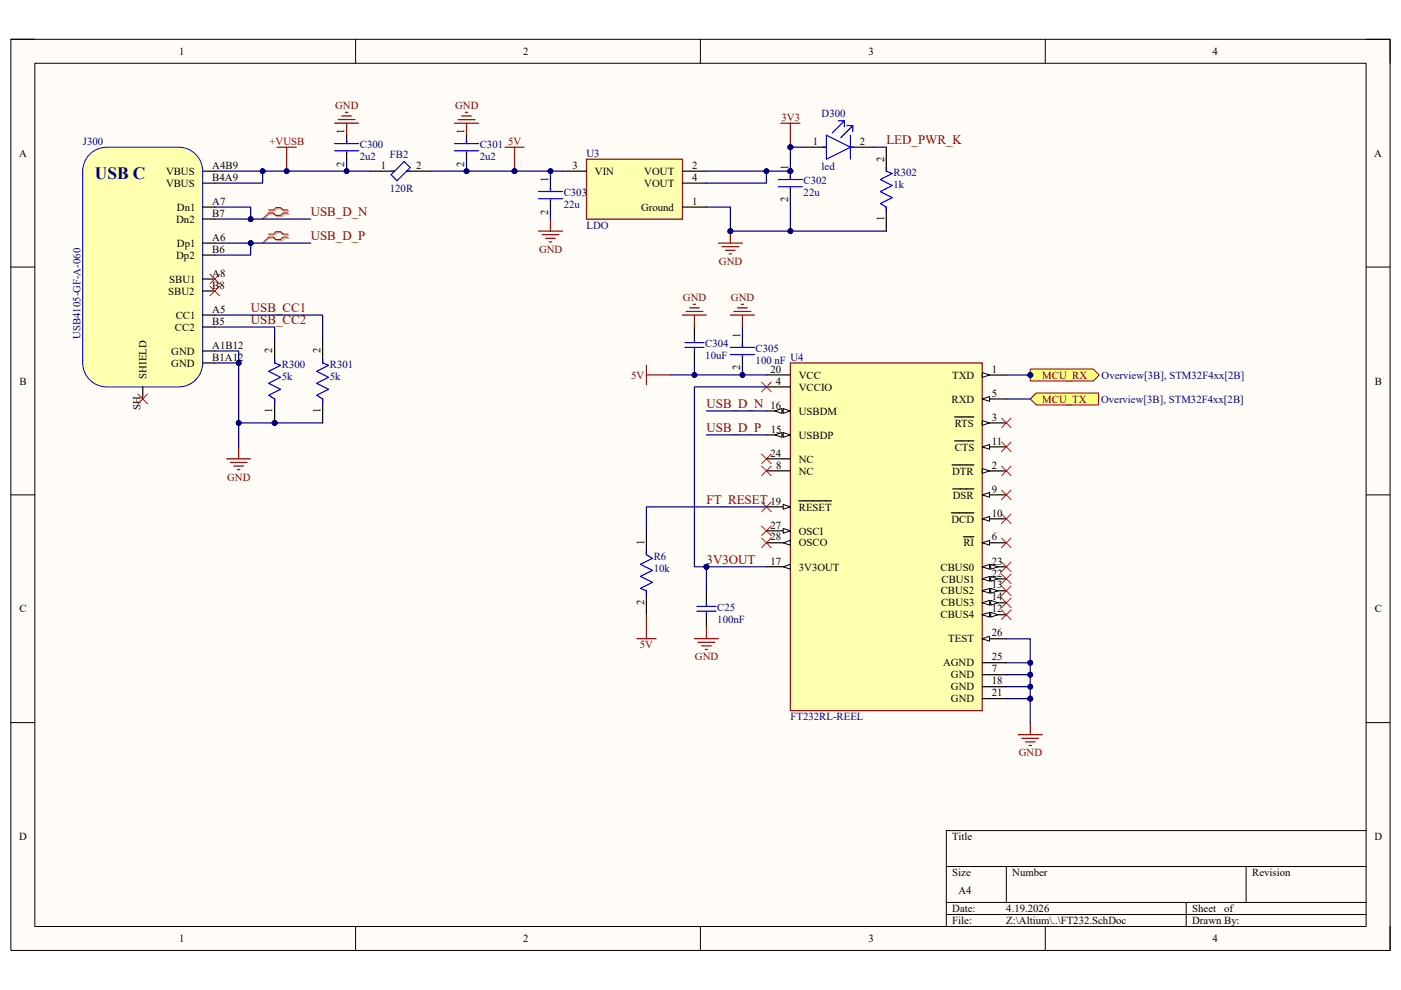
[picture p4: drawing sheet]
<svg xmlns="http://www.w3.org/2000/svg" width="297mm" height="210mm" viewBox="0 0 297 210" stroke-linecap="round" stroke-linejoin="round" font-family="sans-serif">
<path d="M2.3 8.3h292.4v193.3h-292.4z" fill="#fffcf8"/>
<path d="M2.3 8.3h292.4v193.3h-292.4z" fill="none" stroke="#000" stroke-width=".21"/>
<path d="M7.4 13.4h282.2v183.1h-282.2z" fill="#fffcf8"/>
<g fill="none" stroke="#000" stroke-width=".21">
<path d="M2.3 8.3h5.1M7.4 13.4h282.2v183.1h-282.2zM75.4 8.3v5.1M148.5 8.3v5.1M221.6 8.3v5.1M289.6 8.3h5.1v5.1M2.3 56.6h5.1M289.6 56.6h5.1M2.3 105h5.1M289.6 105h5.1M2.3 153.3h5.1M289.6 153.3h5.1"/>
<path d="M289.6 176.2h-89v20.3M75.4 196.5v5.1M148.5 196.5v5.1M200.6 183.8h89M200.6 191.4h89M200.6 194h89M213.4 183.8v7.6M221.6 196.5v5.1M251.5 191.4v5.1M264.2 183.8v7.6M294.7 196.5v5.1"/>
</g>
<path d="M167.6 77h40.7v73.7h-40.7z" fill="#ffffb0"/>
<path d="M167.6 77h40.7v73.7h-40.7z" fill="none" stroke="#800000" stroke-width=".25"/>
<path d="M162.5 120.2h5.1" fill="none" stroke="#000" stroke-width=".25"/>
<path d="M166 120.2l1.6-.5v1z" fill="#f8fcff"/>
<path d="M166 120.2l1.6-.5v1z" fill="none" stroke="#000" stroke-width=".21"/>
<path d="M162.5 79.5h5.1M162.5 82.1h5.1M208.3 120.2h5.1" fill="none" stroke="#000" stroke-width=".25"/>
<path d="M208.3 120.2l1.5-.5v1z" fill="#f8fcff"/>
<path d="M208.3 120.2l1.5-.5v1z" fill="none" stroke="#000" stroke-width=".21"/>
<path d="M210.1 119.7l1.5 .5-1.5 .5z" fill="#f8fcff"/>
<path d="M210.1 119.7l1.5 .5-1.5 .5z" fill="none" stroke="#000" stroke-width=".21"/>
<path d="M208.3 122.8h5.1" fill="none" stroke="#000" stroke-width=".25"/>
<path d="M208.3 122.8l1.5-.5v1z" fill="#f8fcff"/>
<path d="M208.3 122.8l1.5-.5v1z" fill="none" stroke="#000" stroke-width=".21"/>
<path d="M210.1 122.3l1.5 .5-1.5 .5z" fill="#f8fcff"/>
<path d="M210.1 122.3l1.5 .5-1.5 .5z" fill="none" stroke="#000" stroke-width=".21"/>
<path d="M208.3 125.3h5.1" fill="none" stroke="#000" stroke-width=".25"/>
<path d="M208.3 125.3l1.5-.5v1z" fill="#f8fcff"/>
<path d="M208.3 125.3l1.5-.5v1z" fill="none" stroke="#000" stroke-width=".21"/>
<path d="M210.1 124.8l1.5 .5-1.5 .5z" fill="#f8fcff"/>
<path d="M210.1 124.8l1.5 .5-1.5 .5z" fill="none" stroke="#000" stroke-width=".21"/>
<path d="M208.3 127.8h5.1" fill="none" stroke="#000" stroke-width=".25"/>
<path d="M208.3 127.8l1.5-.5v1.1z" fill="#f8fcff"/>
<path d="M208.3 127.8l1.5-.5v1.1z" fill="none" stroke="#000" stroke-width=".21"/>
<path d="M210.1 127.3l1.5 .5-1.5 .6z" fill="#f8fcff"/>
<path d="M210.1 127.3l1.5 .5-1.5 .6z" fill="none" stroke="#000" stroke-width=".21"/>
<path d="M208.3 130.4h5.1" fill="none" stroke="#000" stroke-width=".25"/>
<path d="M208.3 130.4l1.5-.5v1z" fill="#f8fcff"/>
<path d="M208.3 130.4l1.5-.5v1z" fill="none" stroke="#000" stroke-width=".21"/>
<path d="M210.1 129.9l1.5 .5-1.5 .5z" fill="#f8fcff"/>
<path d="M210.1 129.9l1.5 .5-1.5 .5z" fill="none" stroke="#000" stroke-width=".21"/>
<path d="M208.3 94.8h5.1" fill="none" stroke="#000" stroke-width=".25"/>
<path d="M208.3 94.8l1.5-.5v1z" fill="#f8fcff"/>
<path d="M208.3 94.8l1.5-.5v1z" fill="none" stroke="#000" stroke-width=".21"/>
<path d="M202.4 93.5h4.1M208.3 110h5.1" fill="none" stroke="#000" stroke-width=".25"/>
<path d="M208.3 110l1.5-.5v1.1z" fill="#f8fcff"/>
<path d="M208.3 110l1.5-.5v1.1z" fill="none" stroke="#000" stroke-width=".21"/>
<path d="M201.7 108.8h4.8M208.3 105h5.1" fill="none" stroke="#000" stroke-width=".25"/>
<path d="M208.3 105l1.5-.5v1z" fill="#f8fcff"/>
<path d="M208.3 105l1.5-.5v1z" fill="none" stroke="#000" stroke-width=".21"/>
<path d="M208.3 99.9h5.1M202 103.7h4.5" fill="none" stroke="#000" stroke-width=".25"/>
<path d="M208.3 99.4l1.5 .5-1.5 .5z" fill="#f8fcff"/>
<path d="M208.3 99.4l1.5 .5-1.5 .5z" fill="none" stroke="#000" stroke-width=".21"/>
<path d="M201.9 98.6h4.6M162.5 107.5h5.1" fill="none" stroke="#000" stroke-width=".25"/>
<path d="M166 107l1.6 .5-1.6 .5z" fill="#f8fcff"/>
<path d="M166 107l1.6 .5-1.6 .5z" fill="none" stroke="#000" stroke-width=".21"/>
<path d="M169.4 106.2h6.9M208.3 115.1h5.1" fill="none" stroke="#000" stroke-width=".25"/>
<path d="M208.3 115.1l1.5-.5v1z" fill="#f8fcff"/>
<path d="M208.3 115.1l1.5-.5v1z" fill="none" stroke="#000" stroke-width=".21"/>
<path d="M208.3 89.7h5.1M204.3 113.9h2.2" fill="none" stroke="#000" stroke-width=".25"/>
<path d="M208.3 89.2l1.5 .5-1.5 .5z" fill="#f8fcff"/>
<path d="M208.3 89.2l1.5 .5-1.5 .5z" fill="none" stroke="#000" stroke-width=".21"/>
<path d="M202.4 88.4h4.1M162.5 112.6h5.1" fill="none" stroke="#000" stroke-width=".25"/>
<path d="M166 112.1l1.6 .5-1.6 .5z" fill="#f8fcff"/>
<path d="M166 112.1l1.6 .5-1.6 .5z" fill="none" stroke="#000" stroke-width=".21"/>
<path d="M162.5 115.1h5.1" fill="none" stroke="#000" stroke-width=".25"/>
<path d="M166 115.1l1.6-.5v1z" fill="#f8fcff"/>
<path d="M166 115.1l1.6-.5v1z" fill="none" stroke="#000" stroke-width=".21"/>
<path d="M208.3 84.6h5.1" fill="none" stroke="#000" stroke-width=".25"/>
<path d="M208.3 84.6l1.5-.5v1z" fill="#f8fcff"/>
<path d="M208.3 84.6l1.5-.5v1z" fill="none" stroke="#000" stroke-width=".21"/>
<path d="M208.3 135.5h5.1" fill="none" stroke="#000" stroke-width=".25"/>
<path d="M208.3 135.5l1.5-.5v1z" fill="#f8fcff"/>
<path d="M208.3 135.5l1.5-.5v1z" fill="none" stroke="#000" stroke-width=".21"/>
<path d="M208.3 79.5h5.1" fill="none" stroke="#000" stroke-width=".25"/>
<path d="M208.3 79l1.5 .5-1.5 .6z" fill="#f8fcff"/>
<path d="M208.3 79l1.5 .5-1.5 .6z" fill="none" stroke="#000" stroke-width=".21"/>
<path d="M162.5 87.2h5.1" fill="none" stroke="#000" stroke-width=".25"/>
<path d="M166 86.7l1.6 .5-1.6 .5z" fill="#f8fcff"/>
<path d="M166 86.7l1.6 .5-1.6 .5z" fill="none" stroke="#000" stroke-width=".21"/>
<path d="M164.3 87.2l1.5-.5v1z" fill="#f8fcff"/>
<path d="M164.3 87.2l1.5-.5v1z" fill="none" stroke="#000" stroke-width=".21"/>
<path d="M162.5 92.2h5.1" fill="none" stroke="#000" stroke-width=".25"/>
<path d="M166 91.7l1.6 .5-1.6 .6z" fill="#f8fcff"/>
<path d="M166 91.7l1.6 .5-1.6 .6z" fill="none" stroke="#000" stroke-width=".21"/>
<path d="M164.3 92.2l1.5-.5v1.1z" fill="#f8fcff"/>
<path d="M164.3 92.2l1.5-.5v1.1z" fill="none" stroke="#000" stroke-width=".21"/>
<path d="M78.6 36.3h5.1M86.2 36.3h5.1M162.5 99.9h5.1M162.5 97.3h5.1M137.1 112.6v5.1M137.1 125.3v5.1M149.8 125.3v2.5M149.8 130.4v2.5M208.3 140.6h5.1M208.3 143.1h5.1M208.3 145.6h5.1M208.3 148.2h5.1" fill="none" stroke="#000" stroke-width=".25"/>
<path d="M135 135.5h4.1M137.1 130.4v5.1M147.2 135.5h5.1M148 136.2h3.6M148.8 137h2M149.5 137.8h.5M149.8 132.9v2.6M215.9 155.8h5.1M216.7 156.6h3.5M217.4 157.4h2.1M218.2 158.1h.5M218.4 153.3v2.5" fill="none" stroke="#800000" stroke-width=".25"/>
<path d="M82.9 36.3h.8M82.9 37.1l2.8-2.8 1.3 1.2-2.8 2.8zM86.2 36.3h.8M137.1 116.9v.8l1.2 .7-2.5 1.3 2.5 1.3-2.5 1.3 2.5 1.2-2.5 1.3 1.3 .5v.8M147.7 129.6h4.1M147.7 128.6h4.1M149.8 127.8v.8M149.8 129.6v.8" fill="none" stroke="#00f" stroke-width=".25"/>
<path d="M124.4 33.8h20.3v12.7h-20.3z" fill="#ffffb0"/>
<path d="M124.4 33.8h20.3v12.7h-20.3zM152.3 51.6h5.1M153.1 52.3h3.6M153.8 53.1h2.1M154.6 53.8h.5M154.9 49v2.6" fill="none" stroke="#800000" stroke-width=".25"/>
<path d="M119.3 36.3h5.1M144.7 36.3h5.1M144.7 38.8h5.1M144.7 43.9h5.1" fill="none" stroke="#000" stroke-width=".25"/>
<g fill="none" stroke="#f00" stroke-width=".21">
<path d="M161.5 98.8l2 2.1M161.5 96.3l2 2M163.5 98.8l-2 2.1M163.5 96.3l-2 2M212.3 88.7l2.1 2M212.3 93.8l2.1 2M212.3 98.9l2.1 2M214.4 88.7l-2.1 2M214.4 93.8l-2.1 2M214.4 98.9l-2.1 2M161.5 114.1l2 2M161.5 111.6l2 2"/>
<path d="M163.5 114.1l-2 2M163.5 111.6l-2 2M212.3 103.9l2.1 2.1M212.3 109l2.1 2.1M212.3 114.1l2.1 2.1M212.3 119.2l2.1 2M214.4 103.9l-2.1 2.1M214.4 109l-2.1 2.1M214.4 114.1l-2.1 2.1M214.4 119.2l-2.1 2M212.3 121.8l2.1 2M212.3 124.3l2.1 2"/>
<path d="M212.3 126.8l2.1 2.1M212.3 129.4l2.1 2M214.4 121.8l-2.1 2M214.4 124.3l-2.1 2M214.4 126.8l-2.1 2.1M214.4 129.4l-2.1 2"/>
</g>
<circle cx="154.9" cy="49" r=".51" fill="#000080"/>
<circle cx="154.9" cy="49" r=".51" fill="none" stroke="#000080" stroke-width=".21"/>
<path d="M58.7 31.2h4.1M60.8 31.2v5.1M96.4 26.1h5.1M97.1 25.4h3.6M97.9 24.6h2M98.7 23.8h.5M98.9 26.1v2.6" fill="none" stroke="#800000" stroke-width=".25"/>
<circle cx="60.8" cy="36.3" r=".51" fill="#000080"/>
<circle cx="60.8" cy="36.3" r=".51" fill="none" stroke="#000080" stroke-width=".21"/>
<path d="M218.4 84.6l1.3-1.2h13.2v2.5h-13.2z" fill-rule="evenodd" fill="#ffff80"/>
<path d="M218.4 84.6l1.3-1.2h13.2v2.5h-13.2z" fill="none" stroke="#800000" stroke-width=".21"/>
<path d="M218.4 78.3h13.4l1.3 1.2-1.3 1.3h-13.4z" fill-rule="evenodd" fill="#ffff80"/>
<path d="M218.4 78.3h13.4l1.3 1.2-1.3 1.3h-13.4z" fill="none" stroke="#800000" stroke-width=".21"/>
<circle cx="218.4" cy="79.5" r=".51" fill="#000080"/>
<circle cx="218.4" cy="79.5" r=".51" fill="none" stroke="#000080" stroke-width=".21"/>
<path d="M18.7 33a5.1 5.1 0 0 1 3.9-1.8h15.3a5.1 5.1 0 0 1 5.1 5.1v40.7a5.1 5.1 0 0 1-5.1 5.1h-15.3a5.1 5.1 0 0 1-5.1-5.1v-40.7a5.1 5.1 0 0 1 1.2-3.3z" fill-rule="evenodd" fill="#ffffb0"/>
<path d="M18.7 33a5.1 5.1 0 0 1 3.9-1.8h15.3a5.1 5.1 0 0 1 5.1 5.1v40.7a5.1 5.1 0 0 1-5.1 5.1h-15.3a5.1 5.1 0 0 1-5.1-5.1v-40.7a5.1 5.1 0 0 1 1.2-3.3z" fill="none" stroke="#00f" stroke-width=".21"/>
<g fill="none" stroke="#000" stroke-width=".25">
<path d="M43 36.3h2.5M43 38.8h2.5M43 46.5h2.5M43 51.6h2.5M43 43.9h2.5M43 54.1h2.5M43 59.2h2.5M43 74.4h2.5M43 61.7h2.5M43 66.8h2.5M43 69.4h2.5M43 77h2.5"/>
<path d="M30.3 82.1v2.5"/>
</g>
<circle cx="58.2" cy="89.7" r=".51" fill="#000080"/>
<circle cx="58.2" cy="89.7" r=".51" fill="none" stroke="#000080" stroke-width=".21"/>
<path d="M58.2 84.6v5.1" fill="none" stroke="#000" stroke-width=".25"/>
<circle cx="58.2" cy="89.7" r=".51" fill="#000080"/>
<circle cx="58.2" cy="89.7" r=".51" fill="none" stroke="#000080" stroke-width=".21"/>
<path d="M170.1 31.2h5.1M180.3 31.2h5.1M58.2 71.9v5.1M68.4 71.9v5.1M68.4 84.6v5.1" fill="none" stroke="#000" stroke-width=".25"/>
<path d="M174.5 31.2h.7M175.2 28.7l5.1 2.5-5.1 2.6zM177.8 25.6h1.2l-2.5 2.6M179 25.6v1.3M179.5 26.6h1.3l-2.5 2.6M180.3 28.7v5.1M180.3 31.2h.8M180.8 26.6v1.3M58.2 76.2v.8l1.3 .5-2.5 1.3 2.5 1.2-2.5 1.3 2.5 1.3-2.5 1.2 1.2 .8v.8M68.4 76.2v.8l1.3 .5-2.6 1.3 2.6 1.2-2.6 1.3 2.6 1.3-2.6 1.2 1.3 .8v.8" fill="none" stroke="#00f" stroke-width=".25"/>
<path d="M165.5 26.1h4.1M167.6 26.1v5.1M48.1 97.3h5M48.8 98.1h3.6M49.6 98.8h2M50.4 99.6h.5M50.6 94.8v2.5" fill="none" stroke="#800000" stroke-width=".25"/>
<path d="M44.5 58.2l2 2M46.5 58.2l-2 2M57 50.3l-1.3 1.3M57 45.2l-1.3 1.3M44.5 60.7l2 2M46.5 60.7l-2 2" fill="none" stroke="#f00" stroke-width=".21"/>
<path d="M57.2 44.8h1l.5-.5h1.1l.5 .5h1M57.2 45.4h1l.5 .6h1.1l.5-.6h1M57.2 49.9h1l.5-.5h1.1l.5 .5h1M57.2 50.5h1l.5 .6h1.1l.5-.6h1" fill="none" stroke="#d0a19e" stroke-width=".25"/>
<path d="M57.2 45.4l-1.5 1.1M57.2 50.5l-1.5 1.1" fill="none" stroke="#d0a19e" stroke-width=".21"/>
<path d="M57 44.6h1l.5-.6h1l.5 .6h1M57 45.2h1l.5 .5h1l.5-.5h1M57 49.7h1l.5-.6h1l.5 .6h1M57 50.3h1l.5 .5h1l.5-.5h1" fill="none" stroke="#f00" stroke-width=".25"/>
<circle cx="167.6" cy="31.2" r=".51" fill="#000080"/>
<circle cx="167.6" cy="31.2" r=".51" fill="none" stroke="#000080" stroke-width=".21"/>
<path d="M187.9 31.2v5.1M187.9 43.9v5.1" fill="none" stroke="#000" stroke-width=".25"/>
<path d="M187.9 35.5v.8l1.3 .5-2.6 1.3 2.6 1.2-2.6 1.3 2.6 1.3-2.6 1.3 1.3 .7v.8" fill="none" stroke="#00f" stroke-width=".25"/>
<path d="M70.9 26.1h5.1M71.7 25.4h3.6M72.5 24.6h2M73.2 23.8h.5M73.5 26.1v2.6M107.1 31.2h4M109.1 31.2v5.1" fill="none" stroke="#800000" stroke-width=".25"/>
<circle cx="109.1" cy="36.3" r=".51" fill="#000080"/>
<circle cx="109.1" cy="36.3" r=".51" fill="none" stroke="#000080" stroke-width=".21"/>
<path d="M73.5 28.7v1.8M73.5 32.2v1.6M98.9 28.7v1.8M98.9 32.2v1.6M116.7 38.8v1.8M116.7 42.4v1.5" fill="none" stroke="#000" stroke-width=".25"/>
<path d="M70.9 30.5h5.1M70.9 32h5.1M73.5 29.7v.8M73.5 32.2v.3M96.4 30.5h5.1M96.4 32h5.1M98.9 29.7v.8M98.9 32.2v.3M116.7 39.9v.7M114.2 40.6h5.1M114.2 42.1h5.1M116.7 42.4v.3" fill="none" stroke="#00f" stroke-width=".25"/>
<path d="M114.2 49h5.1M114.9 49.8h3.6M115.7 50.5h2M116.5 51.3h.5M116.7 46.5v2.5M137.1 79.5h5.1M137.1 77.5v4.1" fill="none" stroke="#800000" stroke-width=".25"/>
<circle cx="167.6" cy="36.3" r=".51" fill="#000080"/>
<circle cx="167.6" cy="36.3" r=".51" fill="none" stroke="#000080" stroke-width=".21"/>
<path d="M167.6 36.3v1.8" fill="none" stroke="#000" stroke-width=".25"/>
<circle cx="167.6" cy="36.3" r=".51" fill="#000080"/>
<circle cx="167.6" cy="36.3" r=".51" fill="none" stroke="#000080" stroke-width=".21"/>
<path d="M167.6 39.9v1.5" fill="none" stroke="#000" stroke-width=".25"/>
<path d="M165 38.1h5.1M165 39.6h5.1M167.6 37.3v.8M167.6 39.9v.2" fill="none" stroke="#00f" stroke-width=".25"/>
<path d="M29.2 83.6l2.1 2M31.3 83.6l-2.1 2" fill="none" stroke="#f00" stroke-width=".21"/>
<circle cx="149.8" cy="120.2" r=".51" fill="#000080"/>
<circle cx="149.8" cy="120.2" r=".51" fill="none" stroke="#000080" stroke-width=".21"/>
<path d="M161.5 81l2 2.1M163.5 81l-2 2.1M161.5 106.5l2 2M163.5 106.5l-2 2" fill="none" stroke="#f00" stroke-width=".21"/>
<path d="M147.2 69.4v2.5M147.2 74.4v2.6M157.4 71.9v1.8M157.4 75.5v1.5" fill="none" stroke="#000" stroke-width=".25"/>
<path d="M145.2 73.7h4.1M145.2 72.7h4.1M147.2 71.9v.8M147.2 73.7v.7M154.9 73.7h5.1M154.9 75.2h5.1M157.4 72.9v.8M157.4 75.5v.2" fill="none" stroke="#00f" stroke-width=".25"/>
<path d="M162.5 120.2h-12.7v5.1" fill="none" stroke="#000080" stroke-width=".25"/>
<circle cx="149.8" cy="120.2" r=".51" fill="#000080"/>
<circle cx="149.8" cy="120.2" r=".51" fill="none" stroke="#000080" stroke-width=".21"/>
<path d="M162.5 107.5h-25.4v5.1M218.4 148.2v5.1" fill="none" stroke="#000080" stroke-width=".25"/>
<circle cx="218.4" cy="148.2" r=".51" fill="#000080"/>
<circle cx="218.4" cy="148.2" r=".51" fill="none" stroke="#000080" stroke-width=".21"/>
<path d="M213.4 140.6h5" fill="none" stroke="#000080" stroke-width=".25"/>
<circle cx="218.4" cy="140.6" r=".51" fill="#000080"/>
<circle cx="218.4" cy="140.6" r=".51" fill="none" stroke="#000080" stroke-width=".21"/>
<path d="M213.4 143.1h5" fill="none" stroke="#000080" stroke-width=".25"/>
<circle cx="218.4" cy="143.1" r=".51" fill="#000080"/>
<circle cx="218.4" cy="143.1" r=".51" fill="none" stroke="#000080" stroke-width=".21"/>
<path d="M213.4 145.6h5" fill="none" stroke="#000080" stroke-width=".25"/>
<circle cx="218.4" cy="145.6" r=".51" fill="#000080"/>
<circle cx="218.4" cy="145.6" r=".51" fill="none" stroke="#000080" stroke-width=".21"/>
<path d="M213.4 148.2h5" fill="none" stroke="#000080" stroke-width=".25"/>
<circle cx="218.4" cy="148.2" r=".51" fill="#000080"/>
<circle cx="218.4" cy="148.2" r=".51" fill="none" stroke="#000080" stroke-width=".21"/>
<path d="M213.4 135.5h5v12.7" fill="none" stroke="#000080" stroke-width=".25"/>
<circle cx="218.4" cy="148.2" r=".51" fill="#000080"/>
<circle cx="218.4" cy="148.2" r=".51" fill="none" stroke="#000080" stroke-width=".21"/>
<circle cx="218.4" cy="145.6" r=".51" fill="#000080"/>
<circle cx="218.4" cy="145.6" r=".51" fill="none" stroke="#000080" stroke-width=".21"/>
<circle cx="218.4" cy="143.1" r=".51" fill="#000080"/>
<circle cx="218.4" cy="143.1" r=".51" fill="none" stroke="#000080" stroke-width=".21"/>
<circle cx="218.4" cy="140.6" r=".51" fill="#000080"/>
<circle cx="218.4" cy="140.6" r=".51" fill="none" stroke="#000080" stroke-width=".21"/>
<path d="M213.4 79.5h5.7M213.4 84.6h5" fill="none" stroke="#000080" stroke-width=".25"/>
<circle cx="218.4" cy="79.5" r=".51" fill="#000080"/>
<circle cx="218.4" cy="79.5" r=".51" fill="none" stroke="#000080" stroke-width=".21"/>
<path d="M45.5 69.4h12.7v2.5M45.5 66.8h22.9v5.1M45.5 74.4h5.1v20.4" fill="none" stroke="#000080" stroke-width=".25"/>
<circle cx="50.6" cy="77" r=".51" fill="#000080"/>
<circle cx="50.6" cy="77" r=".51" fill="none" stroke="#000080" stroke-width=".21"/>
<circle cx="50.6" cy="89.7" r=".51" fill="#000080"/>
<circle cx="50.6" cy="89.7" r=".51" fill="none" stroke="#000080" stroke-width=".21"/>
<path d="M45.5 77h5.1" fill="none" stroke="#000080" stroke-width=".25"/>
<circle cx="50.6" cy="77" r=".51" fill="#000080"/>
<circle cx="50.6" cy="77" r=".51" fill="none" stroke="#000080" stroke-width=".21"/>
<path d="M50.6 89.7h17.8" fill="none" stroke="#000080" stroke-width=".25"/>
<circle cx="58.2" cy="89.7" r=".51" fill="#000080"/>
<circle cx="58.2" cy="89.7" r=".51" fill="none" stroke="#000080" stroke-width=".21"/>
<circle cx="50.6" cy="89.7" r=".51" fill="#000080"/>
<circle cx="50.6" cy="89.7" r=".51" fill="none" stroke="#000080" stroke-width=".21"/>
<path d="M55.7 36.3v2.5h-10.2" fill="none" stroke="#000080" stroke-width=".25"/>
<circle cx="55.7" cy="36.3" r=".51" fill="#000080"/>
<circle cx="55.7" cy="36.3" r=".51" fill="none" stroke="#000080" stroke-width=".21"/>
<path d="M45.5 36.3h33.1" fill="none" stroke="#000080" stroke-width=".25"/>
<circle cx="55.7" cy="36.3" r=".51" fill="#000080"/>
<circle cx="55.7" cy="36.3" r=".51" fill="none" stroke="#000080" stroke-width=".21"/>
<circle cx="60.8" cy="36.3" r=".51" fill="#000080"/>
<circle cx="60.8" cy="36.3" r=".51" fill="none" stroke="#000080" stroke-width=".21"/>
<circle cx="73.5" cy="36.3" r=".51" fill="#000080"/>
<circle cx="73.5" cy="36.3" r=".51" fill="none" stroke="#000080" stroke-width=".21"/>
<path d="M45.5 43.9h7.6v2.6h-7.6" fill="none" stroke="#000080" stroke-width=".25"/>
<circle cx="53.2" cy="46.5" r=".51" fill="#000080"/>
<circle cx="53.2" cy="46.5" r=".51" fill="none" stroke="#000080" stroke-width=".21"/>
<path d="M45.5 51.6h7.6v2.5h-7.6" fill="none" stroke="#000080" stroke-width=".25"/>
<circle cx="53.1" cy="51.6" r=".51" fill="#000080"/>
<circle cx="53.1" cy="51.6" r=".51" fill="none" stroke="#000080" stroke-width=".21"/>
<path d="M149.8 36.3h17.8" fill="none" stroke="#000080" stroke-width=".25"/>
<circle cx="162.5" cy="36.3" r=".51" fill="#000080"/>
<circle cx="162.5" cy="36.3" r=".51" fill="none" stroke="#000080" stroke-width=".21"/>
<circle cx="167.6" cy="36.3" r=".51" fill="#000080"/>
<circle cx="167.6" cy="36.3" r=".51" fill="none" stroke="#000080" stroke-width=".21"/>
<path d="M162.5 36.3v2.5h-12.7" fill="none" stroke="#000080" stroke-width=".25"/>
<circle cx="162.5" cy="36.3" r=".51" fill="#000080"/>
<circle cx="162.5" cy="36.3" r=".51" fill="none" stroke="#000080" stroke-width=".21"/>
<path d="M167.6 31.2v5.1" fill="none" stroke="#000080" stroke-width=".25"/>
<circle cx="167.6" cy="36.3" r=".51" fill="#000080"/>
<circle cx="167.6" cy="36.3" r=".51" fill="none" stroke="#000080" stroke-width=".21"/>
<circle cx="167.6" cy="31.2" r=".51" fill="#000080"/>
<circle cx="167.6" cy="31.2" r=".51" fill="none" stroke="#000080" stroke-width=".21"/>
<path d="M167.6 31.2h2.5" fill="none" stroke="#000080" stroke-width=".25"/>
<circle cx="167.6" cy="31.2" r=".51" fill="#000080"/>
<circle cx="167.6" cy="31.2" r=".51" fill="none" stroke="#000080" stroke-width=".21"/>
<path d="M73.5 33.8v2.5" fill="none" stroke="#000080" stroke-width=".25"/>
<circle cx="73.5" cy="36.3" r=".51" fill="#000080"/>
<circle cx="73.5" cy="36.3" r=".51" fill="none" stroke="#000080" stroke-width=".21"/>
<path d="M91.3 36.3h17.8" fill="none" stroke="#000080" stroke-width=".25"/>
<circle cx="98.9" cy="36.3" r=".51" fill="#000080"/>
<circle cx="98.9" cy="36.3" r=".51" fill="none" stroke="#000080" stroke-width=".21"/>
<circle cx="109.1" cy="36.3" r=".51" fill="#000080"/>
<circle cx="109.1" cy="36.3" r=".51" fill="none" stroke="#000080" stroke-width=".21"/>
<path d="M53.1 51.6h12.8" fill="none" stroke="#000080" stroke-width=".25"/>
<circle cx="53.1" cy="51.6" r=".51" fill="#000080"/>
<circle cx="53.1" cy="51.6" r=".51" fill="none" stroke="#000080" stroke-width=".21"/>
<path d="M53.1 46.5h12.8" fill="none" stroke="#000080" stroke-width=".25"/>
<circle cx="53.2" cy="46.5" r=".51" fill="#000080"/>
<circle cx="53.2" cy="46.5" r=".51" fill="none" stroke="#000080" stroke-width=".21"/>
<path d="M98.9 33.8v2.5" fill="none" stroke="#000080" stroke-width=".25"/>
<circle cx="98.9" cy="36.3" r=".51" fill="#000080"/>
<circle cx="98.9" cy="36.3" r=".51" fill="none" stroke="#000080" stroke-width=".21"/>
<path d="M149.8 43.9h5.1v5.1" fill="none" stroke="#000080" stroke-width=".25"/>
<circle cx="154.9" cy="49" r=".51" fill="#000080"/>
<circle cx="154.9" cy="49" r=".51" fill="none" stroke="#000080" stroke-width=".21"/>
<path d="M109.1 36.3h10.2" fill="none" stroke="#000080" stroke-width=".25"/>
<circle cx="116.7" cy="36.3" r=".51" fill="#000080"/>
<circle cx="116.7" cy="36.3" r=".51" fill="none" stroke="#000080" stroke-width=".21"/>
<circle cx="109.1" cy="36.3" r=".51" fill="#000080"/>
<circle cx="109.1" cy="36.3" r=".51" fill="none" stroke="#000080" stroke-width=".21"/>
<path d="M116.7 43.9v2.6M154.9 49h33M149.8 92.2h12.7M149.8 87.2h12.7" fill="none" stroke="#000080" stroke-width=".25"/>
<circle cx="167.6" cy="49" r=".51" fill="#000080"/>
<circle cx="167.6" cy="49" r=".51" fill="none" stroke="#000080" stroke-width=".21"/>
<circle cx="154.9" cy="49" r=".51" fill="#000080"/>
<circle cx="154.9" cy="49" r=".51" fill="none" stroke="#000080" stroke-width=".21"/>
<path d="M116.7 36.3v2.5" fill="none" stroke="#000080" stroke-width=".25"/>
<circle cx="116.7" cy="36.3" r=".51" fill="#000080"/>
<circle cx="116.7" cy="36.3" r=".51" fill="none" stroke="#000080" stroke-width=".21"/>
<path d="M167.6 41.4v7.6" fill="none" stroke="#000080" stroke-width=".25"/>
<circle cx="167.6" cy="49" r=".51" fill="#000080"/>
<circle cx="167.6" cy="49" r=".51" fill="none" stroke="#000080" stroke-width=".21"/>
<path d="M185.4 31.2h2.5M142.2 79.5h20.3" fill="none" stroke="#000080" stroke-width=".25"/>
<circle cx="147.2" cy="79.5" r=".51" fill="#000080"/>
<circle cx="147.2" cy="79.5" r=".51" fill="none" stroke="#000080" stroke-width=".21"/>
<circle cx="157.4" cy="79.5" r=".51" fill="#000080"/>
<circle cx="157.4" cy="79.5" r=".51" fill="none" stroke="#000080" stroke-width=".21"/>
<path d="M162.5 82.1h-15.3v38.1h2.6" fill="none" stroke="#000080" stroke-width=".25"/>
<circle cx="149.8" cy="120.2" r=".51" fill="#000080"/>
<circle cx="149.8" cy="120.2" r=".51" fill="none" stroke="#000080" stroke-width=".21"/>
<path d="M147.2 77v2.5" fill="none" stroke="#000080" stroke-width=".25"/>
<circle cx="147.2" cy="79.5" r=".51" fill="#000080"/>
<circle cx="147.2" cy="79.5" r=".51" fill="none" stroke="#000080" stroke-width=".21"/>
<path d="M157.4 77v2.5" fill="none" stroke="#000080" stroke-width=".25"/>
<circle cx="157.4" cy="79.5" r=".51" fill="#000080"/>
<circle cx="157.4" cy="79.5" r=".51" fill="none" stroke="#000080" stroke-width=".21"/>
<path d="M144.7 66.8h5.1M145.5 66.1h3.5M146.2 65.3h2M147 64.5h.5M147.2 66.8v2.6M154.9 66.8h5.1M155.6 66.1h3.6M156.4 65.3h2M157.2 64.5h.5M157.4 66.8v2.6" fill="none" stroke="#800000" stroke-width=".25"/>
<path d="M157.4 69.4v2.5" fill="none" stroke="#000080" stroke-width=".25"/>
<text font-size="3.7" fill="#000080" x="20.1" y="38.1">USB C</text>
<g font-size="2.8" fill="#800000">
<text x="187.9" y="30.6">LED_PWR_K</text>
<text x="65.9" y="45.9">USB_D_N</text>
<text x="65.9" y="51">USB_D_P</text>
<text x="53.2" y="66.2">USB_CC1</text>
<text x="53.2" y="68.8">USB_CC2</text>
<text x="149.8" y="86.6">USB_D_N</text>
<text x="149.8" y="91.7">USB_D_P</text>
<text x="149.8" y="106.9">FT_RESET</text>
<text x="149.8" y="119.6">3V3OUT</text>
</g>
<g font-size="2.3">
<text x="38" y="11.7">1</text>
<text x="110.9" y="11.7">2</text>
<text x="184.1" y="11.7">3</text>
<text x="257.1" y="11.7">4</text>
<text x="73" y="28.4" transform="rotate(-90 73 28.4)">1</text>
<text x="98.4" y="28.4" transform="rotate(-90 98.4 28.4)">1</text>
<text x="4" y="33.3">A</text>
<text x="45" y="35.8">A4B9</text>
<text x="73" y="35.3" transform="rotate(-90 73 35.3)">2</text>
<text x="80.8" y="35.8">1</text>
<text x="88.3" y="35.8">2</text>
<text x="98.4" y="35.3" transform="rotate(-90 98.4 35.3)">2</text>
<text x="121.4" y="35.8">3</text>
<text x="146.7" y="35.8">2</text>
<text x="172.3" y="30.7">1</text>
<text x="182.3" y="30.7">2</text>
<text x="187.4" y="34.3" transform="rotate(-90 187.4 34.3)">2</text>
<text x="291.4" y="33.3">A</text>
<text x="35.2" y="37.1">VBUS</text>
<text x="35.2" y="39.6">VBUS</text>
<text x="45" y="38.4">B4A9</text>
<text x="116.2" y="38.6" transform="rotate(-90 116.2 38.6)">1</text>
<text x="126.1" y="37.1">VIN</text>
<text x="136.6" y="37.1">VOUT</text>
<text x="136.6" y="39.6">VOUT</text>
<text x="146.7" y="38.4">4</text>
<text x="167.1" y="36" transform="rotate(-90 167.1 36)">1</text>
<text x="37.4" y="47.3">Dn2</text>
<text x="37.5" y="44.7">Dn1</text>
<text x="45" y="46">B7</text>
<text x="45" y="43.5">A7</text>
<text x="116.2" y="45.5" transform="rotate(-90 116.2 45.5)">2</text>
<text x="135.9" y="44.7">Ground</text>
<text x="146.7" y="43.5">1</text>
<text x="167.1" y="42.9" transform="rotate(-90 167.1 42.9)">2</text>
<text x="187.4" y="46.8" transform="rotate(-90 187.4 46.8)">1</text>
<text x="37.5" y="52.3">Dp1</text>
<text x="45" y="53.6">B6</text>
<text x="45" y="51.1">A6</text>
<text x="35.9" y="60">SBU1</text>
<text x="37.4" y="54.9">Dp2</text>
<text x="45" y="58.7">A8</text>
<text x="35.7" y="62.5">SBU2</text>
<text x="45" y="61.3">B8</text>
<text x="37.1" y="70.1">CC2</text>
<text x="37.3" y="67.6">CC1</text>
<text x="45" y="68.9">B5</text>
<text x="45" y="66.3">A5</text>
<text x="156.9" y="71.6" transform="rotate(-90 156.9 71.6)">1</text>
<text x="36.3" y="75.2">GND</text>
<text x="36.3" y="77.8">GND</text>
<text x="45" y="74">A1B12</text>
<text x="45" y="76.5">B1A12</text>
<text x="57.7" y="75" transform="rotate(-90 57.7 75)">2</text>
<text x="67.9" y="75" transform="rotate(-90 67.9 75)">2</text>
<text x="4.1" y="81.6">B</text>
<text x="31" y="80.3" transform="rotate(-90 31 80.3)">SHIELD</text>
<text x="156.9" y="78.5" transform="rotate(-90 156.9 78.5)">2</text>
<text x="163.3" y="79">20</text>
<text x="164.5" y="81.6">4</text>
<text x="169.4" y="80.3">VCC</text>
<text x="169.4" y="82.9">VCCIO</text>
<text x="201.9" y="80.3">TXD</text>
<text x="210.3" y="79">1</text>
<text x="291.5" y="81.6">B</text>
<text x="29.8" y="87" transform="rotate(-90 29.8 87)">SH</text>
<text x="57.7" y="87.5" transform="rotate(-90 57.7 87.5)">1</text>
<text x="67.9" y="87.5" transform="rotate(-90 67.9 87.5)">1</text>
<text x="163.3" y="86.7">16</text>
<text x="169.4" y="87.9">USBDM</text>
<text x="201.7" y="85.4">RXD</text>
<text x="210.3" y="84.1">5</text>
<text x="210.3" y="89.2">3</text>
<text x="163.4" y="91.8">15</text>
<text x="169.4" y="93">USBDP</text>
<text x="202.4" y="95.6">CTS</text>
<text x="202.4" y="90.5">RTS</text>
<text x="210.3" y="94.3">11</text>
<text x="163.3" y="96.8">24</text>
<text x="164.5" y="99.4">8</text>
<text x="169.4" y="100.7">NC</text>
<text x="169.4" y="98.1">NC</text>
<text x="201.9" y="100.7">DTR</text>
<text x="210.3" y="99.4">2</text>
<text x="163.4" y="107">19</text>
<text x="202" y="105.7">DSR</text>
<text x="210.3" y="104.5">9</text>
<text x="163.4" y="112.1">27</text>
<text x="169.4" y="108.3">RESET</text>
<text x="169.4" y="113.4">OSCI</text>
<text x="201.7" y="110.8">DCD</text>
<text x="210.3" y="109.6">10</text>
<text x="136.6" y="115.6" transform="rotate(-90 136.6 115.6)">1</text>
<text x="163.4" y="119.7">17</text>
<text x="163.4" y="114.6">28</text>
<text x="169.4" y="115.9">OSCO</text>
<text x="204.3" y="115.9">RI</text>
<text x="210.3" y="119.7">23</text>
<text x="210.3" y="114.6">6</text>
<text x="169.4" y="121">3V3OUT</text>
<text x="199.4" y="121">CBUS0</text>
<text x="199.6" y="123.5">CBUS1</text>
<text x="210.3" y="122.3">22</text>
<text x="210.3" y="124.8">13</text>
<text x="4.1" y="129.9">C</text>
<text x="136.6" y="128.4" transform="rotate(-90 136.6 128.4)">2</text>
<text x="199.4" y="131.2">CBUS4</text>
<text x="199.5" y="126.1">CBUS2</text>
<text x="199.5" y="128.6">CBUS3</text>
<text x="210.3" y="129.9">12</text>
<text x="210.3" y="127.4">14</text>
<text x="291.5" y="129.9">C</text>
<text x="201.1" y="136.2">TEST</text>
<text x="210.3" y="135">26</text>
<text x="199.9" y="141.4">AGND</text>
<text x="201.6" y="143.9">GND</text>
<text x="210.3" y="140.1">25</text>
<text x="210.3" y="142.6">7</text>
<text x="201.6" y="146.4">GND</text>
<text x="201.6" y="149">GND</text>
<text x="210.3" y="145.2">18</text>
<text x="210.3" y="147.7">21</text>
<text x="4.1" y="178.2">D</text>
<text x="201.9" y="178.2">Title</text>
<text x="291.4" y="178.2">D</text>
<text x="201.9" y="185.8">Size</text>
<text x="214.6" y="185.8">Number</text>
<text x="265.5" y="185.8">Revision</text>
<text x="203.2" y="189.7">A4</text>
<text x="201.9" y="193.5">Date:</text>
<text x="201.9" y="196">File:</text>
<text x="213.4" y="193.5">4.19.2026</text>
<text x="213.4" y="196">Z:\Altium\..\FT232.SchDoc</text>
<text x="252.8" y="193.5">Sheet</text>
<text x="252.8" y="196">Drawn By:</text>
<text x="259.6" y="193.5">of</text>
<text x="38" y="199.8">1</text>
<text x="110.9" y="199.8">2</text>
<text x="184.1" y="199.8">3</text>
<text x="257.1" y="199.8">4</text>
</g>
<g font-size="2.3" fill="#800000">
<text x="71.1" y="23.1">GND</text>
<text x="96.5" y="23.1">GND</text>
<text x="165.7" y="25.7">3V3</text>
<text x="57.1" y="30.7">+VUSB</text>
<text x="107.7" y="30.7">5V</text>
<text x="114.3" y="53.6">GND</text>
<text x="152.4" y="56.2">GND</text>
<text x="144.8" y="63.8">GND</text>
<text x="155" y="63.8">GND</text>
<text x="133.8" y="80.3">5V</text>
<text x="221" y="80.3">MCU_RX</text>
<text x="221" y="85.4">MCU_TX</text>
<text x="48.2" y="101.9">GND</text>
<text x="135.7" y="137.5">5V</text>
<text x="147.3" y="140.1">GND</text>
<text x="216" y="160.4">GND</text>
</g>
<g font-size="2.3" fill="#000080">
<text x="174.2" y="24.9">D300</text>
<text x="17.6" y="30.7">J300</text>
<text x="76.3" y="31.5">C300</text>
<text x="76.3" y="34">2u2</text>
<text x="82.7" y="33.5">FB2</text>
<text x="101.7" y="31.5">C301</text>
<text x="101.7" y="34">2u2</text>
<text x="124.4" y="33.3">U3</text>
<text x="82.7" y="40.6">120R</text>
<text x="119.5" y="41.7">C303</text>
<text x="170.4" y="39.1">C302</text>
<text x="170.4" y="41.7">22u</text>
<text x="174.2" y="36.1">led</text>
<text x="189.5" y="37.3">R302</text>
<text x="189.5" y="39.9">1k</text>
<text x="119.5" y="44.2">22u</text>
<text x="124.4" y="48.5">LDO</text>
<text x="17.1" y="71.9" transform="rotate(-90 17.1 71.9)">USB4105-GF-A-060</text>
<text x="149.5" y="73.7">C304</text>
<text x="149.5" y="76.2">10uF</text>
<text x="160.2" y="74.7">C305</text>
<text x="160.2" y="77.3">100 nF</text>
<text x="167.6" y="76.5">U4</text>
<text x="59.8" y="78">R300</text>
<text x="59.8" y="80.6">5k</text>
<text x="70" y="78">R301</text>
<text x="70" y="80.6">5k</text>
<text x="233.6" y="80.3">Overview[3B], STM32F4xx[2B]</text>
<text x="233.4" y="85.4">Overview[3B], STM32F4xx[2B]</text>
<text x="138.6" y="118.7">R6</text>
<text x="138.6" y="121.3">10k</text>
<text x="152.1" y="129.6">C25</text>
<text x="152.1" y="132.2">100nF</text>
<text x="167.6" y="152.8">FT232RL-REEL</text>
</g>
</svg>
